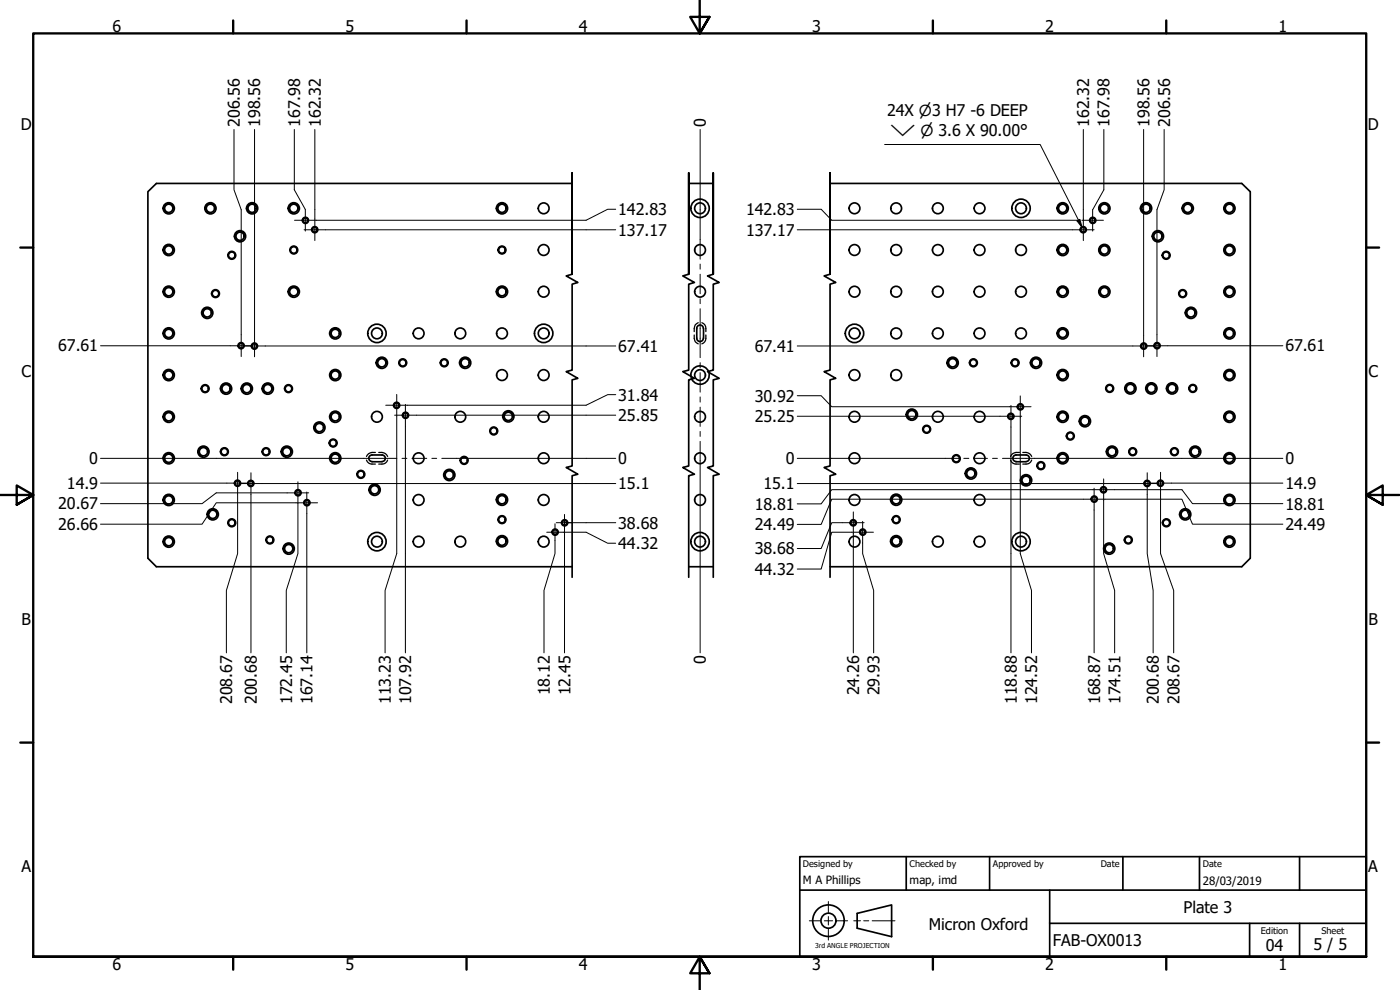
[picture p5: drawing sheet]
<svg xmlns="http://www.w3.org/2000/svg" width="420mm" height="297mm" viewBox="0 0 420 297" stroke-linecap="round" stroke-linejoin="round" font-family="sans-serif">
<!-- layer: Hidden (ISO) -->
<path d="M209.5 96.8a2.05 2.05 0 0 0-1.2 2.7M210.6 96.8a2.05 2.05 0 0 1 1.2 2.7M208.3 100.5a2.35 2.35 0 0 0 1.2 2.7M211.8 100.5a2.16 2.16 0 0 1-1.2 2.7M110 138a2.05 2.05 0 0 0 2.6 1.2M112.6 135.7a2.35 2.35 0 0 0-2.6 1.3M113.7 135.7a2.35 2.35 0 0 1 2.6 1.3M116.3 138a2.05 2.05 0 0 1-2.6 1.2M303.3 138a2.05 2.05 0 0 0 2.6 1.2M305.9 135.7a2.35 2.35 0 0 0-2.6 1.3M307 135.7a2.35 2.35 0 0 1 2.6 1.3M309.6 138a2.05 2.05 0 0 1-2.6 1.2" fill="none" stroke="#000" stroke-width=".38"/>
<!-- layer: Break Line (ISO) -->
<path d="M171.7 82.3v-30.4v30.4l-1.8 .5 3.5 2-1.7 .5v25.7l-1.8 .5 3.5 2-1.7 .5v25.8l-1.8 .5 3.5 2-1.7 .4v30.5M206.7 82.3v-30.4v30.4l-1.8 .5 3.5 2-1.7 .5v25.7l-1.8 .5 3.5 2-1.7 .5v25.8l-1.8 .5 3.5 2-1.7 .4v30.5M214.1 82.3v-30.4v30.4l-1.8 .5 3.5 2-1.7 .5v25.7l-1.8 .5 3.5 2-1.7 .5v25.8l-1.8 .5 3.5 2-1.7 .4v30.5M249.1 82.3v-30.4v30.4l-1.8 .5 3.5 2-1.7 .5v25.7l-1.8 .5 3.5 2-1.7 .5v25.8l-1.8 .5 3.5 2-1.7 .4v30.5" fill="none" stroke="#000" stroke-width=".51"/>
<!-- layer: Visible (ISO) -->
<g fill="none" stroke="#000" stroke-width=".51">
<path d="M171.7 55h-124.8l-2.5 2.5v110l2.5 2.5h124.8M206.7 55h7.4M249.1 55h123.6l2.5 2.5v110l-2.5 2.5h-123.6M211.1 98.5a.98 .98 0 0 0-1-1 .98 .98 0 0 0-1 1v3a.98 .98 0 0 0 1 1 .98 .98 0 0 0 1-1M211.1 98.5v3M207.4 113.3l.2 .3M212.6 111.4a2.76 2.76 0 0 0-3.3-1.5 2.76 2.76 0 0 0-1.9 3M212.7 111.8a2.76 2.76 0 0 1-1.6 3.3 2.76 2.76 0 0 1-3.5-1.3M111.6 138.5h3M111.7 138.5a.98 .98 0 0 1-1-1 .98 .98 0 0 1 1-1h2.9a.98 .98 0 0 1 1 1 .98 .98 0 0 1-1 1M304.9 136.5h3a.98 .98 0 0 1 1 1 .98 .98 0 0 1-1 1M304.9 138.5h3"/>
<path d="M305 136.5a.98 .98 0 0 0-1 1 .98 .98 0 0 0 1 1M206.7 170h7.4"/>
<circle cx="50.6" cy="75" r="1.24"/>
<circle cx="50.6" cy="62.5" r="1.24"/>
<circle cx="50.6" cy="62.5" r="1.68"/>
<circle cx="50.6" cy="75" r="1.68"/>
<circle cx="63.2" cy="62.5" r="1.24"/>
<circle cx="63.2" cy="62.5" r="1.68"/>
<circle cx="69.6" cy="76.6" r=".98"/>
<circle cx="69.6" cy="76.6" r="1.17"/>
<circle cx="72" cy="70.9" r="1.24"/>
<circle cx="72" cy="70.9" r="1.68"/>
<circle cx="75.7" cy="62.5" r="1.24"/>
<circle cx="75.7" cy="62.5" r="1.68"/>
<circle cx="88.2" cy="62.5" r="1.24"/>
<circle cx="88.2" cy="75" r=".98"/>
<circle cx="88.2" cy="75" r="1.17"/>
<circle cx="88.2" cy="62.5" r="1.68"/>
<circle cx="91.7" cy="66.1" r=".73"/>
<circle cx="91.7" cy="66.1" r=".92"/>
<circle cx="94.5" cy="68.9" r=".73"/>
<circle cx="94.5" cy="68.9" r=".92"/>
<circle cx="150.7" cy="62.5" r="1.24"/>
<circle cx="150.7" cy="75" r=".98"/>
<circle cx="150.7" cy="75" r="1.17"/>
<circle cx="150.7" cy="62.5" r="1.68"/>
<circle cx="163.2" cy="62.5" r="1.62"/>
<circle cx="163.2" cy="75" r="1.62"/>
<circle cx="210.1" cy="62.5" r="1.62"/>
<circle cx="210.1" cy="75" r="1.62"/>
<circle cx="210.1" cy="62.5" r="2.76"/>
<circle cx="256.4" cy="75" r="1.62"/>
<circle cx="256.4" cy="62.5" r="1.62"/>
<circle cx="269" cy="75" r="1.62"/>
<circle cx="269" cy="62.5" r="1.62"/>
<circle cx="281.5" cy="62.5" r="1.62"/>
<circle cx="281.5" cy="75" r="1.62"/>
<circle cx="294" cy="75" r="1.62"/>
<circle cx="294" cy="62.5" r="1.62"/>
<circle cx="306.4" cy="62.5" r="1.62"/>
<circle cx="306.4" cy="75" r="1.62"/>
<circle cx="306.4" cy="62.5" r="2.76"/>
<circle cx="318.9" cy="75" r="1.24"/>
<circle cx="318.9" cy="62.5" r="1.24"/>
<circle cx="318.9" cy="62.5" r="1.68"/>
<circle cx="318.9" cy="75" r="1.68"/>
<circle cx="325.1" cy="68.9" r=".73"/>
<circle cx="325.1" cy="68.9" r=".92"/>
<circle cx="327.9" cy="66.1" r=".73"/>
<circle cx="327.9" cy="66.1" r=".92"/>
<circle cx="331.4" cy="62.5" r="1.24"/>
<circle cx="331.4" cy="75" r="1.24"/>
<circle cx="331.4" cy="75" r="1.68"/>
<circle cx="331.4" cy="62.5" r="1.68"/>
<circle cx="343.9" cy="62.5" r="1.24"/>
<circle cx="343.9" cy="62.5" r="1.68"/>
<circle cx="347.5" cy="70.9" r="1.24"/>
<circle cx="347.5" cy="70.9" r="1.68"/>
<circle cx="350" cy="76.6" r=".98"/>
<circle cx="350" cy="76.6" r="1.17"/>
<circle cx="356.5" cy="62.5" r="1.24"/>
<circle cx="356.5" cy="62.5" r="1.68"/>
<circle cx="369" cy="75" r="1.24"/>
<circle cx="369" cy="62.5" r="1.24"/>
<circle cx="369" cy="62.5" r="1.68"/>
<circle cx="369" cy="75" r="1.68"/>
<circle cx="50.6" cy="87.5" r="1.24"/>
<circle cx="50.6" cy="87.5" r="1.68"/>
<circle cx="62.2" cy="93.9" r="1.24"/>
<circle cx="62.2" cy="93.9" r="1.68"/>
<circle cx="64.7" cy="88.1" r=".98"/>
<circle cx="64.7" cy="88.1" r="1.17"/>
<circle cx="88.2" cy="87.5" r="1.24"/>
<circle cx="88.2" cy="87.5" r="1.68"/>
<circle cx="150.7" cy="87.5" r="1.24"/>
<circle cx="150.7" cy="87.5" r="1.68"/>
<circle cx="163.2" cy="87.5" r="1.62"/>
<circle cx="210.1" cy="87.5" r="1.62"/>
<circle cx="256.4" cy="87.5" r="1.62"/>
<circle cx="269" cy="87.5" r="1.62"/>
<circle cx="281.5" cy="87.5" r="1.62"/>
<circle cx="294" cy="87.5" r="1.62"/>
<circle cx="306.4" cy="87.5" r="1.62"/>
<circle cx="318.9" cy="87.5" r="1.24"/>
<circle cx="318.9" cy="87.5" r="1.68"/>
<circle cx="331.4" cy="87.5" r="1.24"/>
<circle cx="331.4" cy="87.5" r="1.68"/>
<circle cx="354.9" cy="88.1" r=".98"/>
<circle cx="354.9" cy="88.1" r="1.17"/>
<circle cx="357.4" cy="93.9" r="1.24"/>
<circle cx="357.4" cy="93.9" r="1.68"/>
<circle cx="369" cy="87.5" r="1.24"/>
<circle cx="369" cy="87.5" r="1.68"/>
<circle cx="50.6" cy="100" r="1.24"/>
<circle cx="50.6" cy="112.5" r="1.24"/>
<circle cx="50.6" cy="100" r="1.68"/>
<circle cx="50.6" cy="112.5" r="1.68"/>
<circle cx="61.6" cy="116.6" r=".98"/>
<circle cx="61.6" cy="116.6" r="1.17"/>
<circle cx="67.8" cy="116.6" r="1.24"/>
<circle cx="67.8" cy="116.6" r="1.68"/>
<circle cx="72.4" cy="103.7" r=".73"/>
<circle cx="72.4" cy="103.7" r=".92"/>
<circle cx="74.1" cy="116.6" r="1.24"/>
<circle cx="74.1" cy="116.6" r="1.68"/>
<circle cx="76.4" cy="103.8" r=".73"/>
<circle cx="76.4" cy="103.8" r=".92"/>
<circle cx="80.4" cy="116.6" r="1.24"/>
<circle cx="80.4" cy="116.6" r="1.68"/>
<circle cx="86.6" cy="116.6" r=".98"/>
<circle cx="86.6" cy="116.6" r="1.17"/>
<circle cx="100.6" cy="100" r="1.24"/>
<circle cx="100.6" cy="112.5" r="1.24"/>
<circle cx="100.6" cy="100" r="1.68"/>
<circle cx="100.6" cy="112.5" r="1.68"/>
<circle cx="113.1" cy="100" r="1.62"/>
<circle cx="113.1" cy="100" r="2.76"/>
<circle cx="114.6" cy="108.9" r="1.24"/>
<circle cx="114.6" cy="108.9" r="1.68"/>
<circle cx="120.9" cy="108.9" r=".98"/>
<circle cx="120.9" cy="108.9" r="1.17"/>
<circle cx="125.6" cy="100" r="1.62"/>
<circle cx="133.3" cy="108.9" r=".98"/>
<circle cx="133.3" cy="108.9" r="1.17"/>
<circle cx="138.1" cy="100" r="1.62"/>
<circle cx="139.6" cy="108.9" r="1.24"/>
<circle cx="139.6" cy="108.9" r="1.68"/>
<circle cx="150.7" cy="100" r="1.62"/>
<circle cx="150.7" cy="112.5" r="1.62"/>
<circle cx="163.2" cy="100" r="1.62"/>
<circle cx="163.2" cy="112.5" r="1.62"/>
<circle cx="163.2" cy="100" r="2.76"/>
<circle cx="210.1" cy="112.5" r="1.62"/>
<circle cx="256.4" cy="100" r="1.62"/>
<circle cx="256.4" cy="112.5" r="1.62"/>
<circle cx="256.4" cy="100" r="2.76"/>
<circle cx="269" cy="100" r="1.62"/>
<circle cx="269" cy="112.5" r="1.62"/>
<circle cx="281.5" cy="100" r="1.62"/>
<circle cx="285.9" cy="108.9" r="1.24"/>
<circle cx="285.9" cy="108.9" r="1.68"/>
<circle cx="292.1" cy="108.9" r=".98"/>
<circle cx="292.1" cy="108.9" r="1.17"/>
<circle cx="294" cy="100" r="1.62"/>
<circle cx="304.6" cy="108.9" r=".98"/>
<circle cx="304.6" cy="108.9" r="1.17"/>
<circle cx="306.4" cy="100" r="1.62"/>
<circle cx="310.9" cy="108.9" r="1.24"/>
<circle cx="310.9" cy="108.9" r="1.68"/>
<circle cx="318.9" cy="112.5" r="1.24"/>
<circle cx="318.9" cy="100" r="1.24"/>
<circle cx="318.9" cy="112.5" r="1.68"/>
<circle cx="318.9" cy="100" r="1.68"/>
<circle cx="333" cy="116.5" r=".98"/>
<circle cx="333" cy="116.5" r="1.17"/>
<circle cx="339.2" cy="116.5" r="1.24"/>
<circle cx="339.2" cy="116.5" r="1.68"/>
<circle cx="343.2" cy="103.8" r=".73"/>
<circle cx="343.2" cy="103.8" r=".92"/>
<circle cx="345.5" cy="116.5" r="1.24"/>
<circle cx="345.5" cy="116.5" r="1.68"/>
<circle cx="347.2" cy="103.7" r=".73"/>
<circle cx="347.2" cy="103.7" r=".92"/>
<circle cx="351.8" cy="116.5" r="1.24"/>
<circle cx="351.8" cy="116.5" r="1.68"/>
<circle cx="358" cy="116.5" r=".98"/>
<circle cx="358" cy="116.5" r="1.17"/>
<circle cx="369" cy="112.5" r="1.24"/>
<circle cx="369" cy="100" r="1.24"/>
<circle cx="369" cy="100" r="1.68"/>
<circle cx="369" cy="112.5" r="1.68"/>
<circle cx="50.6" cy="125" r="1.24"/>
<circle cx="50.6" cy="137.5" r="1.24"/>
<circle cx="50.6" cy="125" r="1.68"/>
<circle cx="50.6" cy="137.5" r="1.68"/>
<circle cx="61.1" cy="135.5" r="1.24"/>
<circle cx="61.1" cy="135.5" r="1.68"/>
<circle cx="67.3" cy="135.5" r=".98"/>
<circle cx="67.3" cy="135.5" r="1.17"/>
<circle cx="79.9" cy="135.5" r=".98"/>
<circle cx="79.9" cy="135.5" r="1.17"/>
<circle cx="86.1" cy="135.5" r="1.24"/>
<circle cx="86.1" cy="135.5" r="1.68"/>
<circle cx="95.9" cy="128.3" r="1.24"/>
<circle cx="95.9" cy="128.3" r="1.68"/>
<circle cx="100" cy="132.9" r=".98"/>
<circle cx="100" cy="132.9" r="1.17"/>
<circle cx="100.6" cy="125" r="1.24"/>
<circle cx="100.6" cy="137.5" r="1.24"/>
<circle cx="100.6" cy="125" r="1.68"/>
<circle cx="100.6" cy="137.5" r="1.68"/>
<circle cx="113.1" cy="125" r="1.62"/>
<circle cx="119" cy="121.6" r=".73"/>
<circle cx="119" cy="121.6" r=".92"/>
<circle cx="121.7" cy="124.6" r=".73"/>
<circle cx="121.7" cy="124.6" r=".92"/>
<circle cx="125.6" cy="137.5" r="1.62"/>
<circle cx="138.1" cy="125" r="1.62"/>
<circle cx="139.3" cy="138.1" r=".98"/>
<circle cx="139.3" cy="138.1" r="1.17"/>
<circle cx="148.2" cy="129.3" r=".98"/>
<circle cx="148.2" cy="129.3" r="1.17"/>
<circle cx="152.6" cy="124.9" r="1.24"/>
<circle cx="152.6" cy="124.9" r="1.68"/>
<circle cx="163.2" cy="137.5" r="1.62"/>
<circle cx="163.2" cy="125" r="1.62"/>
<circle cx="210.1" cy="137.5" r="1.62"/>
<circle cx="210.1" cy="125" r="1.62"/>
<circle cx="256.4" cy="125" r="1.62"/>
<circle cx="256.4" cy="137.5" r="1.62"/>
<circle cx="273.7" cy="124.4" r="1.24"/>
<circle cx="273.7" cy="124.4" r="1.68"/>
<circle cx="278.1" cy="128.8" r=".98"/>
<circle cx="278.1" cy="128.8" r="1.17"/>
<circle cx="281.5" cy="125" r="1.62"/>
<circle cx="287" cy="137.6" r=".98"/>
<circle cx="287" cy="137.6" r="1.17"/>
<circle cx="294" cy="137.5" r="1.62"/>
<circle cx="294" cy="125" r="1.62"/>
<circle cx="303.4" cy="124.9" r=".73"/>
<circle cx="303.4" cy="124.9" r=".92"/>
<circle cx="306.2" cy="122.1" r=".73"/>
<circle cx="306.2" cy="122.1" r=".92"/>
<circle cx="312.4" cy="139.7" r=".98"/>
<circle cx="312.4" cy="139.7" r="1.17"/>
<circle cx="318.9" cy="125" r="1.24"/>
<circle cx="318.9" cy="137.5" r="1.24"/>
<circle cx="318.9" cy="137.5" r="1.68"/>
<circle cx="318.9" cy="125" r="1.68"/>
<circle cx="321.2" cy="130.8" r=".98"/>
<circle cx="321.2" cy="130.8" r="1.17"/>
<circle cx="325.6" cy="126.4" r="1.24"/>
<circle cx="325.6" cy="126.4" r="1.68"/>
<circle cx="333.7" cy="135.5" r="1.24"/>
<circle cx="333.7" cy="135.5" r="1.68"/>
<circle cx="339.9" cy="135.5" r=".98"/>
<circle cx="339.9" cy="135.5" r="1.17"/>
<circle cx="352.5" cy="135.5" r=".98"/>
<circle cx="352.5" cy="135.5" r="1.17"/>
<circle cx="358.7" cy="135.5" r="1.24"/>
<circle cx="358.7" cy="135.5" r="1.68"/>
<circle cx="369" cy="125" r="1.24"/>
<circle cx="369" cy="137.5" r="1.24"/>
<circle cx="369" cy="125" r="1.68"/>
<circle cx="369" cy="137.5" r="1.68"/>
<circle cx="50.6" cy="150" r="1.24"/>
<circle cx="50.6" cy="150" r="1.68"/>
<circle cx="63.8" cy="154.3" r="1.24"/>
<circle cx="63.8" cy="154.3" r="1.68"/>
<circle cx="69.6" cy="156.9" r=".98"/>
<circle cx="69.6" cy="156.9" r="1.17"/>
<circle cx="71.3" cy="145" r=".73"/>
<circle cx="71.3" cy="145" r=".92"/>
<circle cx="75.3" cy="145.1" r=".73"/>
<circle cx="75.3" cy="145.1" r=".92"/>
<circle cx="89.4" cy="147.8" r=".73"/>
<circle cx="89.4" cy="147.8" r=".92"/>
<circle cx="92.1" cy="150.8" r=".73"/>
<circle cx="92.1" cy="150.8" r=".92"/>
<circle cx="108.3" cy="142.3" r=".98"/>
<circle cx="108.3" cy="142.3" r="1.17"/>
<circle cx="112.4" cy="147" r="1.24"/>
<circle cx="112.4" cy="147" r="1.68"/>
<circle cx="125.6" cy="150" r="1.62"/>
<circle cx="134.8" cy="142.5" r="1.24"/>
<circle cx="134.8" cy="142.5" r="1.68"/>
<circle cx="150.7" cy="149.9" r="1.24"/>
<circle cx="150.7" cy="155.9" r=".98"/>
<circle cx="150.7" cy="155.9" r="1.17"/>
<circle cx="150.7" cy="149.9" r="1.68"/>
<circle cx="163.2" cy="150" r="1.62"/>
<circle cx="166.6" cy="159.7" r=".73"/>
<circle cx="166.6" cy="159.7" r=".92"/>
<circle cx="169.4" cy="156.9" r=".73"/>
<circle cx="169.4" cy="156.9" r=".92"/>
<circle cx="210.1" cy="150" r="1.62"/>
<circle cx="256.1" cy="156.9" r=".73"/>
<circle cx="256.1" cy="156.9" r=".92"/>
<circle cx="256.4" cy="150" r="1.62"/>
<circle cx="258.9" cy="159.7" r=".73"/>
<circle cx="258.9" cy="159.7" r=".92"/>
<circle cx="269" cy="149.9" r="1.24"/>
<circle cx="269" cy="155.9" r=".98"/>
<circle cx="269" cy="155.9" r="1.17"/>
<circle cx="269" cy="149.9" r="1.68"/>
<circle cx="291.4" cy="142.1" r="1.24"/>
<circle cx="291.4" cy="142.1" r="1.68"/>
<circle cx="294" cy="150" r="1.62"/>
<circle cx="307.9" cy="144.1" r="1.24"/>
<circle cx="307.9" cy="144.1" r="1.68"/>
<circle cx="328.4" cy="149.8" r=".73"/>
<circle cx="328.4" cy="149.8" r=".92"/>
<circle cx="331.2" cy="147" r=".73"/>
<circle cx="331.2" cy="147" r=".92"/>
<circle cx="344.3" cy="145.1" r=".73"/>
<circle cx="344.3" cy="145.1" r=".92"/>
<circle cx="348.3" cy="145" r=".73"/>
<circle cx="348.3" cy="145" r=".92"/>
<circle cx="350" cy="156.9" r=".98"/>
<circle cx="350" cy="156.9" r="1.17"/>
<circle cx="355.7" cy="154.3" r="1.24"/>
<circle cx="355.7" cy="154.3" r="1.68"/>
<circle cx="369" cy="150" r="1.24"/>
<circle cx="369" cy="150" r="1.68"/>
<circle cx="50.6" cy="162.5" r="1.24"/>
<circle cx="50.6" cy="162.5" r="1.68"/>
<circle cx="81" cy="162" r=".98"/>
<circle cx="81" cy="162" r="1.17"/>
<circle cx="86.6" cy="164.6" r="1.24"/>
<circle cx="86.6" cy="164.6" r="1.68"/>
<circle cx="113.1" cy="162.5" r="1.62"/>
<circle cx="113.1" cy="162.5" r="2.76"/>
<circle cx="125.6" cy="162.5" r="1.62"/>
<circle cx="138.1" cy="162.5" r="1.62"/>
<circle cx="150.7" cy="162.4" r="1.24"/>
<circle cx="150.7" cy="162.4" r="1.68"/>
<circle cx="163.2" cy="162.5" r="1.62"/>
<circle cx="210.1" cy="162.5" r="1.62"/>
<circle cx="210.1" cy="162.5" r="2.76"/>
<circle cx="256.4" cy="162.5" r="1.62"/>
<circle cx="269" cy="162.4" r="1.24"/>
<circle cx="269" cy="162.4" r="1.68"/>
<circle cx="281.5" cy="162.5" r="1.62"/>
<circle cx="294" cy="162.5" r="1.62"/>
<circle cx="306.4" cy="162.5" r="1.62"/>
<circle cx="306.4" cy="162.5" r="2.76"/>
<circle cx="332.9" cy="164.6" r="1.24"/>
<circle cx="332.9" cy="164.6" r="1.68"/>
<circle cx="338.6" cy="162" r=".98"/>
<circle cx="338.6" cy="162" r="1.17"/>
<circle cx="369" cy="162.5" r="1.24"/>
<circle cx="369" cy="162.5" r="1.68"/>
</g>
<!-- layer: Visible Narrow (ISO) -->
<g fill="none" stroke="#000" stroke-width=".38">
<path d="M52.1 75.3a1.49 1.49 0 0 0-1.2-1.8 1.49 1.49 0 0 0-1.7 1.3 1.49 1.49 0 0 0 1.2 1.7M52.1 62.8a1.49 1.49 0 0 0-1.2-1.8 1.49 1.49 0 0 0-1.7 1.2 1.49 1.49 0 0 0 1.2 1.8M64.6 62.8a1.49 1.49 0 0 0-1.2-1.8 1.49 1.49 0 0 0-1.7 1.2 1.49 1.49 0 0 0 1.2 1.8M73.5 71.1a1.49 1.49 0 0 0-1.2-1.7 1.49 1.49 0 0 0-1.7 1.2 1.49 1.49 0 0 0 1.2 1.8M77.1 62.8a1.49 1.49 0 0 0-1.2-1.8 1.49 1.49 0 0 0-1.7 1.2 1.49 1.49 0 0 0 1.2 1.8M89.6 62.8a1.49 1.49 0 0 0-1.2-1.8 1.49 1.49 0 0 0-1.7 1.2 1.49 1.49 0 0 0 1.2 1.8M152.1 62.8a1.49 1.49 0 0 0-1.2-1.8 1.49 1.49 0 0 0-1.7 1.2 1.49 1.49 0 0 0 1.2 1.8M320.4 62.8a1.49 1.49 0 0 0-1.2-1.8 1.49 1.49 0 0 0-1.7 1.2 1.49 1.49 0 0 0 1.2 1.8M320.4 75.3a1.49 1.49 0 0 0-1.2-1.8 1.49 1.49 0 0 0-1.7 1.3 1.49 1.49 0 0 0 1.2 1.7M332.9 75.3a1.49 1.49 0 0 0-1.2-1.8 1.49 1.49 0 0 0-1.7 1.3 1.49 1.49 0 0 0 1.2 1.7M332.9 62.8a1.49 1.49 0 0 0-1.2-1.8 1.49 1.49 0 0 0-1.7 1.2 1.49 1.49 0 0 0 1.2 1.8M345.4 62.8a1.49 1.49 0 0 0-1.2-1.8 1.49 1.49 0 0 0-1.7 1.2 1.49 1.49 0 0 0 1.2 1.8"/>
<path d="M349 71.1a1.49 1.49 0 0 0-1.2-1.7 1.49 1.49 0 0 0-1.8 1.2 1.49 1.49 0 0 0 1.2 1.8M357.9 62.8a1.49 1.49 0 0 0-1.2-1.8 1.49 1.49 0 0 0-1.7 1.2 1.49 1.49 0 0 0 1.2 1.8M370.4 62.8a1.49 1.49 0 0 0-1.2-1.8 1.49 1.49 0 0 0-1.7 1.2 1.49 1.49 0 0 0 1.2 1.8M370.4 75.3a1.49 1.49 0 0 0-1.2-1.8 1.49 1.49 0 0 0-1.7 1.3 1.49 1.49 0 0 0 1.2 1.7M52.1 87.8a1.49 1.49 0 0 0-1.2-1.7 1.49 1.49 0 0 0-1.7 1.2 1.49 1.49 0 0 0 1.2 1.7M63.7 94.1a1.49 1.49 0 0 0-1.2-1.7 1.49 1.49 0 0 0-1.8 1.2 1.49 1.49 0 0 0 1.2 1.7M89.6 87.8a1.49 1.49 0 0 0-1.2-1.7 1.49 1.49 0 0 0-1.7 1.2 1.49 1.49 0 0 0 1.2 1.7M152.1 87.8a1.49 1.49 0 0 0-1.2-1.7 1.49 1.49 0 0 0-1.7 1.2 1.49 1.49 0 0 0 1.2 1.7M320.4 87.8a1.49 1.49 0 0 0-1.2-1.7 1.49 1.49 0 0 0-1.7 1.2 1.49 1.49 0 0 0 1.2 1.7M332.9 87.8a1.49 1.49 0 0 0-1.2-1.7 1.49 1.49 0 0 0-1.7 1.2 1.49 1.49 0 0 0 1.2 1.7M358.9 94.1a1.49 1.49 0 0 0-1.2-1.7 1.49 1.49 0 0 0-1.8 1.2 1.49 1.49 0 0 0 1.3 1.7M370.4 87.8a1.49 1.49 0 0 0-1.2-1.7 1.49 1.49 0 0 0-1.7 1.2 1.49 1.49 0 0 0 1.2 1.7"/>
<path d="M52.1 100.3a1.49 1.49 0 0 0-1.2-1.7 1.49 1.49 0 0 0-1.7 1.2 1.49 1.49 0 0 0 1.2 1.7M52.1 112.8a1.49 1.49 0 0 0-1.2-1.7 1.49 1.49 0 0 0-1.7 1.2 1.49 1.49 0 0 0 1.2 1.7M69.3 116.9a1.49 1.49 0 0 0-1.2-1.8 1.49 1.49 0 0 0-1.7 1.2 1.49 1.49 0 0 0 1.2 1.8M75.5 116.9a1.49 1.49 0 0 0-1.2-1.8 1.49 1.49 0 0 0-1.7 1.2 1.49 1.49 0 0 0 1.2 1.8M81.8 116.9a1.49 1.49 0 0 0-1.2-1.8 1.49 1.49 0 0 0-1.7 1.2 1.49 1.49 0 0 0 1.2 1.8M102.1 112.8a1.49 1.49 0 0 0-1.2-1.7 1.49 1.49 0 0 0-1.8 1.2 1.49 1.49 0 0 0 1.3 1.7M102.1 100.3a1.49 1.49 0 0 0-1.2-1.7 1.49 1.49 0 0 0-1.8 1.2 1.49 1.49 0 0 0 1.3 1.7M116.1 109.1a1.49 1.49 0 0 0-1.3-1.7 1.49 1.49 0 0 0-1.7 1.2 1.49 1.49 0 0 0 1.2 1.7M141.1 109.1a1.49 1.49 0 0 0-1.2-1.7 1.49 1.49 0 0 0-1.8 1.2 1.49 1.49 0 0 0 1.2 1.7M287.4 109.1a1.49 1.49 0 0 0-1.2-1.7 1.49 1.49 0 0 0-1.8 1.2 1.49 1.49 0 0 0 1.2 1.7M312.4 109.1a1.49 1.49 0 0 0-1.2-1.7 1.49 1.49 0 0 0-1.7 1.2 1.49 1.49 0 0 0 1.2 1.7M320.4 100.3a1.49 1.49 0 0 0-1.2-1.7 1.49 1.49 0 0 0-1.7 1.2 1.49 1.49 0 0 0 1.2 1.7"/>
<path d="M320.4 112.8a1.49 1.49 0 0 0-1.2-1.7 1.49 1.49 0 0 0-1.7 1.2 1.49 1.49 0 0 0 1.2 1.7M340.7 116.8a1.49 1.49 0 0 0-1.2-1.7 1.49 1.49 0 0 0-1.7 1.2 1.49 1.49 0 0 0 1.2 1.7M347 116.8a1.49 1.49 0 0 0-1.2-1.7 1.49 1.49 0 0 0-1.7 1.2 1.49 1.49 0 0 0 1.2 1.7M353.2 116.8a1.49 1.49 0 0 0-1.2-1.7 1.49 1.49 0 0 0-1.7 1.2 1.49 1.49 0 0 0 1.2 1.7M370.4 112.8a1.49 1.49 0 0 0-1.2-1.7 1.49 1.49 0 0 0-1.7 1.2 1.49 1.49 0 0 0 1.2 1.7M370.4 100.3a1.49 1.49 0 0 0-1.2-1.7 1.49 1.49 0 0 0-1.7 1.2 1.49 1.49 0 0 0 1.2 1.7M52.1 125.3a1.49 1.49 0 0 0-1.2-1.7 1.49 1.49 0 0 0-1.7 1.2 1.49 1.49 0 0 0 1.2 1.7M52.1 137.8a1.49 1.49 0 0 0-1.2-1.8 1.49 1.49 0 0 0-1.7 1.2 1.49 1.49 0 0 0 1.2 1.8M62.5 135.8a1.49 1.49 0 0 0-1.2-1.7 1.49 1.49 0 0 0-1.7 1.2 1.49 1.49 0 0 0 1.2 1.7M87.5 135.8a1.49 1.49 0 0 0-1.2-1.7 1.49 1.49 0 0 0-1.7 1.2 1.49 1.49 0 0 0 1.2 1.7M97.3 128.5a1.49 1.49 0 0 0-1.2-1.7 1.49 1.49 0 0 0-1.7 1.2 1.49 1.49 0 0 0 1.2 1.8M102.1 137.8a1.49 1.49 0 0 0-1.2-1.8 1.49 1.49 0 0 0-1.8 1.2 1.49 1.49 0 0 0 1.3 1.8"/>
<path d="M102.1 125.3a1.49 1.49 0 0 0-1.2-1.7 1.49 1.49 0 0 0-1.8 1.2 1.49 1.49 0 0 0 1.3 1.7M154 125.2a1.49 1.49 0 0 0-1.2-1.7 1.49 1.49 0 0 0-1.7 1.2 1.49 1.49 0 0 0 1.2 1.7M275.1 124.7a1.49 1.49 0 0 0-1.2-1.8 1.49 1.49 0 0 0-1.7 1.3 1.49 1.49 0 0 0 1.2 1.7M320.4 137.8a1.49 1.49 0 0 0-1.2-1.8 1.49 1.49 0 0 0-1.7 1.2 1.49 1.49 0 0 0 1.2 1.8M320.4 125.3a1.49 1.49 0 0 0-1.2-1.7 1.49 1.49 0 0 0-1.7 1.2 1.49 1.49 0 0 0 1.2 1.7M327.1 126.6a1.49 1.49 0 0 0-1.2-1.7 1.49 1.49 0 0 0-1.8 1.2 1.49 1.49 0 0 0 1.2 1.8M335.2 135.8a1.49 1.49 0 0 0-1.2-1.7 1.49 1.49 0 0 0-1.7 1.2 1.49 1.49 0 0 0 1.2 1.7M360.1 135.8a1.49 1.49 0 0 0-1.2-1.7 1.49 1.49 0 0 0-1.7 1.2 1.49 1.49 0 0 0 1.2 1.7M370.4 137.8a1.49 1.49 0 0 0-1.2-1.8 1.49 1.49 0 0 0-1.7 1.2 1.49 1.49 0 0 0 1.2 1.8M370.4 125.3a1.49 1.49 0 0 0-1.2-1.7 1.49 1.49 0 0 0-1.7 1.2 1.49 1.49 0 0 0 1.2 1.7M52.1 150.3a1.49 1.49 0 0 0-1.2-1.8 1.49 1.49 0 0 0-1.7 1.2 1.49 1.49 0 0 0 1.2 1.8M65.3 154.6a1.49 1.49 0 0 0-1.2-1.7 1.49 1.49 0 0 0-1.7 1.2 1.49 1.49 0 0 0 1.2 1.7"/>
<path d="M113.9 147.2a1.49 1.49 0 0 0-1.2-1.7 1.49 1.49 0 0 0-1.7 1.2 1.49 1.49 0 0 0 1.2 1.7M136.3 142.8a1.49 1.49 0 0 0-1.2-1.8 1.49 1.49 0 0 0-1.7 1.3 1.49 1.49 0 0 0 1.2 1.7M152.1 150.2a1.49 1.49 0 0 0-1.2-1.7 1.49 1.49 0 0 0-1.7 1.2 1.49 1.49 0 0 0 1.2 1.7M270.4 150.2a1.49 1.49 0 0 0-1.2-1.7 1.49 1.49 0 0 0-1.7 1.2 1.49 1.49 0 0 0 1.2 1.7M292.8 142.3a1.49 1.49 0 0 0-1.2-1.7 1.49 1.49 0 0 0-1.7 1.2 1.49 1.49 0 0 0 1.2 1.7M309.4 144.4a1.49 1.49 0 0 0-1.2-1.8 1.49 1.49 0 0 0-1.7 1.2 1.49 1.49 0 0 0 1.2 1.8M357.2 154.6a1.49 1.49 0 0 0-1.2-1.7 1.49 1.49 0 0 0-1.8 1.2 1.49 1.49 0 0 0 1.2 1.7M370.4 150.3a1.49 1.49 0 0 0-1.2-1.8 1.49 1.49 0 0 0-1.7 1.2 1.49 1.49 0 0 0 1.2 1.8M52.1 162.8a1.49 1.49 0 0 0-1.2-1.8 1.49 1.49 0 0 0-1.7 1.3 1.49 1.49 0 0 0 1.2 1.7M88.1 164.9a1.49 1.49 0 0 0-1.2-1.8 1.49 1.49 0 0 0-1.7 1.3 1.49 1.49 0 0 0 1.2 1.7M152.1 162.6a1.49 1.49 0 0 0-1.2-1.7 1.49 1.49 0 0 0-1.7 1.2 1.49 1.49 0 0 0 1.2 1.8M270.4 162.6a1.49 1.49 0 0 0-1.2-1.7 1.49 1.49 0 0 0-1.7 1.2 1.49 1.49 0 0 0 1.2 1.8"/>
<path d="M334.4 164.9a1.49 1.49 0 0 0-1.2-1.8 1.49 1.49 0 0 0-1.8 1.3 1.49 1.49 0 0 0 1.2 1.7M370.4 162.8a1.49 1.49 0 0 0-1.2-1.8 1.49 1.49 0 0 0-1.7 1.3 1.49 1.49 0 0 0 1.2 1.7"/>
</g>
<!-- layer: Border (ISO) -->
<g fill="none" stroke="#000" stroke-width=".7">
<path d="M70 6.1v3.9M140 6.1v3.9M210 0v10l-2.9-4.9h5.8l-2.9 4.9 2.9-4.9M280 6.1v3.9M350 6.1v3.9M6.1 74.3h3.9M410 74.3h3.9M0 148.5h10l-5-2.8v5.7l5-2.9-5 2.9M420 148.5h-10l5-2.8v5.7l-5-2.9 5 2.9M6.1 222.8h3.9M410 222.8h3.9M10 287.1v-277.1h400v277.1h-400h400"/>
<path d="M70 287.1v3.8M140 287.1v3.8M212.9 292l-2.9-4.9 2.9 4.9h-5.8l2.9-4.9v9.9M280 287.1v3.8M350 287.1v3.8"/>
</g>
<!-- layer: Sketch Geometry (ANSI) -->
<path d="M242.9 276.3h3.2M247.4 276.3h2.5M248.6 270.5v3.3M248.6 275v2.5M248.6 278.8v3.3M251.1 276.3h3.3M256.2 276.3h2.1M259.2 276.3h1.5M261.7 276.3h6.9" fill="none" stroke="#000" stroke-width=".3"/>
<g fill="none" stroke="#000" stroke-width=".51">
<path d="M257.2 274.1l10.4-2.6v9.5l-10.4-2.5z"/>
<circle cx="248.6" cy="276.2" r="4.7"/>
<circle cx="248.6" cy="276.2" r="2.25"/>
</g>
<!-- layer: Title (ISO) -->
<path d="M240 257h170v30.1h-170zM272 257v10.1M297 257v10.1M337 257v10.1M360 257v10.1M390 257v10.1M240 267.1h170M315 277h95M315 267.1v20M375 277v10.1M390 277v10.1" fill="none" stroke="#000" stroke-width=".51"/>
<!-- layer: Centerline (ISO) -->
<g fill="none" stroke="#000" stroke-width=".3">
<path d="M210.1 71.9v5.9M210.1 79.2v1.6M210.1 82.3v5.8M210.1 89.6v1.5M210.1 92.6v14.7M210.1 108.8v1.5M210.1 111.8v5.9M210.1 119.1v1.5M109.2 137.5h9.9M120.6 137.5h1.5M123.6 137.5h4.5M129.6 137.5h1.5"/>
<path d="M132.6 137.5h4.4M210.1 122.2v5.7M210.1 129.5v1.4M210.1 132.4v5.8M283.7 137.5h4.1M289.2 137.5h1.6M292.3 137.5h4.1M297.9 137.5h1.4M300.9 137.5h9.6"/>
</g>
<!-- layer: Symbol (ISO) -->
<path d="M265.5 43.4h46.7l12.5 24.8M323.2 66.3l.9-.5 .6 2.4z" fill="none" stroke="#000" stroke-width=".3"/>
<path d="M323.2 66.3l.9-.5 .6 2.4z" fill-rule="evenodd" fill="#000"/>
<!-- layer: Center Mark (ISO) -->
<g fill="none" stroke="#000" stroke-width=".3">
<path d="M88.4 66.1h6.5M91.2 68.9h6.5M91.6 62.9v6.4M94.5 65.7v6.5M321.9 68.9h6.5M324.7 66.1h6.5M325.1 65.7v6.5M327.9 62.9v6.4M69.1 103.7h6.5M72.4 100.4v6.6M73.1 103.8h6.5M76.4 100.6v6.4"/>
<path d="M119.1 118.3v6.5M306.2 118.8v6.5M340 103.8h6.5M343.2 100.6v6.4M344 103.7h6.5M347.2 100.4v6.6M115.8 121.6h6.5M118.4 124.6h6.6M121.7 121.3v6.6M300.1 124.9h6.5M303 122h6.4M303.4 121.7v6.4"/>
<path d="M68.1 145h6.4M71.3 141.7v6.5M72.1 145.1h6.4M75.3 141.8v6.5M86.2 147.9h6.4M88.8 150.9h6.5M89.4 144.6v6.5M92.1 147.6v6.5M164.1 159.7h5M166.6 157.1v5.1M166.9 156.8h4.8M169.4 154.4v5"/>
<path d="M252.8 156.8h6.5M255.7 159.7h6.4M256.1 153.6v6.5M258.9 156.4v6.5M325.1 149.8h6.5M328 146.9h6.5M328.4 146.5v6.5M331.2 143.7v6.5M341.1 145.1h6.4M344.3 141.8v6.5M345.1 145h6.4M348.3 141.7v6.5"/>
</g>
<!-- layer: Dimension (ISO) -->
<g fill="none" stroke="#000" stroke-width=".3">
<path d="M70.2 38.8v18.1l2.2 6v37.5M76.4 38.8v61.8M88.3 38.8v18.1l3.3 6M94.5 38.8v26.9M210.1 38.8v33.1M325.1 38.8v26.9M331.3 38.8v18.1l-3.3 6M343.2 38.8v61.8M349.4 38.8v18.1l-2.2 6v37.5M97.7 68.9h87.1M184.8 62.8h-2.4l-6.5 3.3h-81M239.3 68.9h82.6"/>
<path d="M239.3 62.8h7.1l3.2 3.3h74.1M30.2 103.7h38.9M79.6 103.8h105.2M184.8 118.4h-2.4l-6.5 3.2h-53.6M239.3 118.7h7.1l3.2 3.3h53.4M239.3 103.8h100.7M350.5 103.7h34.5M30.2 137.5h79M119.1 137.6v28.5l-3.5 11.1v18.7M119.1 124.8v12.6M121.7 137.6v58.3M121.7 127.9v9.5"/>
<path d="M125 124.6h59.8M137 137.5h47.8M210.1 138.2v57.7M239.3 137.5h44.4M239.3 124.9h60.8M303.4 137.6v58.3M303.4 128.1v9.3M306.2 137.6v28.5l3.4 11.1v18.7M306.2 125.3v12.1M310.5 137.5h74.5M30.2 145h37.9M71.2 147.9h-6.3l-4.3 3.2h-30.4"/>
<path d="M71.3 148.2v17.9l-3.4 11.1v18.7M71.4 147.9h3.8M75.3 148.3v47.6M75.4 147.9h10.8M78.5 145.1h10.8M88.8 150.9h-23.9l-4.3 6.4h-30.4M89.4 151.1v15l-3.5 11.1v18.7M89.5 145.1h95.3M92.1 154.1v41.8M169.1 159.7h6.8l6.5 3.3h2.4M169.4 159.4v36.5M169.5 156.8h15.3"/>
<path d="M239.3 145.1h91.8M252.8 156.8h-3.2l-3.2 7.8h-7.1M255.7 159.7h-6.1l-3.2 11h-7.1M325.1 149.8h-75.5l-3.2 7.5h-7.1M328 146.9h-78.4l-3.2 4.3h-7.1M328.4 153v42.9M331.2 150.2v15.9l3.3 11.1v18.7M331.3 145.1h9.8M331.6 149.8h23.1l3.2 7.5h27.1M334.5 146.9h9.7M344.3 148.3v17.8l1.8 11.1v18.7M344.4 146.9h3.8"/>
<path d="M348.3 148.2v17.9l3.9 11.1v18.7M348.4 146.9h6.3l3.2 4.2h27.1M351.5 145h33.5M166.6 162.2v3.9l-3.3 11.1v18.7M256.1 160.1v35.8M258.9 162.9v3.2l3.3 11.1v18.7"/>
</g>
<g font-size="4.8">
<text x="33.7" y="9.6">6</text>
<text x="103.7" y="9.6">5</text>
<text x="173.7" y="9.6">4</text>
<text x="243.7" y="9.6">3</text>
<text x="313.7" y="9.6">2</text>
<text x="383.7" y="9.6">1</text>
<text x="266.3" y="34.8">24X ⌀3 H7 -6 DEEP</text>
<text x="6.2" y="38.9">D</text>
<text x="71.9" y="38.1" transform="rotate(-90 71.9 38.1)">206.56</text>
<text x="78.1" y="38.1" transform="rotate(-90 78.1 38.1)">198.56</text>
<text x="90.1" y="38.1" transform="rotate(-90 90.1 38.1)">167.98</text>
<text x="96.3" y="38.1" transform="rotate(-90 96.3 38.1)">162.32</text>
<text x="211.8" y="38.1" transform="rotate(-90 211.8 38.1)">0</text>
<text x="326.8" y="38.1" transform="rotate(-90 326.8 38.1)">162.32</text>
<text x="333" y="38.1" transform="rotate(-90 333 38.1)">167.98</text>
<text x="345" y="38.1" transform="rotate(-90 345 38.1)">198.56</text>
<text x="351.2" y="38.1" transform="rotate(-90 351.2 38.1)">206.56</text>
<text x="410.5" y="38.9">D</text>
<text x="185.5" y="64.5">142.83</text>
<text x="223.9" y="64.5">142.83</text>
<text x="185.5" y="70.7">137.17</text>
<text x="223.9" y="70.7">137.17</text>
<text x="17.5" y="105.5">67.61</text>
<text x="185.5" y="105.6">67.41</text>
<text x="226.5" y="105.6">67.41</text>
<text x="385.8" y="105.5">67.61</text>
<text x="6.4" y="113.1">C</text>
<text x="410.7" y="113.1">C</text>
<text x="185.5" y="120.2">31.84</text>
<text x="226.5" y="120.5">30.92</text>
<text x="185.5" y="126.4">25.85</text>
<text x="226.5" y="126.7">25.25</text>
<text x="26.8" y="139.2">0</text>
<text x="185.5" y="139.2">0</text>
<text x="235.8" y="139.2">0</text>
<text x="385.8" y="139.2">0</text>
<text x="20.1" y="146.7">14.9</text>
<text x="185.5" y="146.8">15.1</text>
<text x="229.2" y="146.8">15.1</text>
<text x="385.8" y="146.7">14.9</text>
<text x="17.5" y="152.8">20.67</text>
<text x="226.5" y="153">18.81</text>
<text x="385.8" y="152.9">18.81</text>
<text x="17.5" y="159">26.66</text>
<text x="185.5" y="158.6">38.68</text>
<text x="226.5" y="159.1">24.49</text>
<text x="385.8" y="159">24.49</text>
<text x="185.5" y="164.8">44.32</text>
<text x="226.5" y="166.3">38.68</text>
<text x="226.5" y="172.5">44.32</text>
<text x="6.4" y="187.4">B</text>
<text x="410.7" y="187.4">B</text>
<text x="211.8" y="199.2" transform="rotate(-90 211.8 199.2)">0</text>
<text x="165" y="208.6" transform="rotate(-90 165 208.6)">18.12</text>
<text x="171.2" y="208.6" transform="rotate(-90 171.2 208.6)">12.45</text>
<text x="257.8" y="208.6" transform="rotate(-90 257.8 208.6)">24.26</text>
<text x="264" y="208.6" transform="rotate(-90 264 208.6)">29.93</text>
<text x="69.7" y="211.3" transform="rotate(-90 69.7 211.3)">208.67</text>
<text x="77.1" y="211.3" transform="rotate(-90 77.1 211.3)">200.68</text>
<text x="87.7" y="211.3" transform="rotate(-90 87.7 211.3)">172.45</text>
<text x="93.8" y="211.3" transform="rotate(-90 93.8 211.3)">167.14</text>
<text x="117.3" y="211.3" transform="rotate(-90 117.3 211.3)">113.23</text>
<text x="123.4" y="211.3" transform="rotate(-90 123.4 211.3)">107.92</text>
<text x="305.1" y="211.3" transform="rotate(-90 305.1 211.3)">118.88</text>
<text x="311.3" y="211.3" transform="rotate(-90 311.3 211.3)">124.52</text>
<text x="330.1" y="211.3" transform="rotate(-90 330.1 211.3)">168.87</text>
<text x="336.2" y="211.3" transform="rotate(-90 336.2 211.3)">174.51</text>
<text x="347.8" y="211.3" transform="rotate(-90 347.8 211.3)">200.68</text>
<text x="353.9" y="211.3" transform="rotate(-90 353.9 211.3)">208.67</text>
<text x="6.4" y="261.7">A</text>
<text x="410.7" y="261.7">A</text>
<text x="355.2" y="273.9">Plate 3</text>
<text x="278.8" y="279">Micron Oxford</text>
<text x="316" y="283.8">FAB-OX0013</text>
<text x="379.9" y="285.3">04</text>
<text x="394.2" y="285">5 / 5</text>
<text x="33.7" y="290.9">6</text>
<text x="103.7" y="290.9">5</text>
<text x="173.7" y="290.9">4</text>
<text x="243.7" y="290.9">3</text>
<text x="313.7" y="290.9">2</text>
<text x="383.7" y="290.9">1</text>
</g>
<text font-size="4.6" x="267.1" y="40.9">⌵ ⌀ 3.6 X 90.00°</text>
<g font-size="3.4">
<text x="241" y="265.4">M A Phillips</text>
<text x="273" y="265.4">map, imd</text>
<text x="361" y="265.5">28/03/2019</text>
</g>
<g font-size="2.7">
<text x="241" y="260.1">Designed by</text>
<text x="273" y="260.1">Checked by</text>
<text x="298" y="260.1">Approved by</text>
<text x="330.3" y="260">Date</text>
<text x="361" y="260">Date</text>
<text x="378.4" y="280.1">Edition</text>
<text x="396.6" y="280.1">Sheet</text>
</g>
<text font-size="2" x="244.6" y="284.5">3rd ANGLE PROJECTION</text>
</svg>
